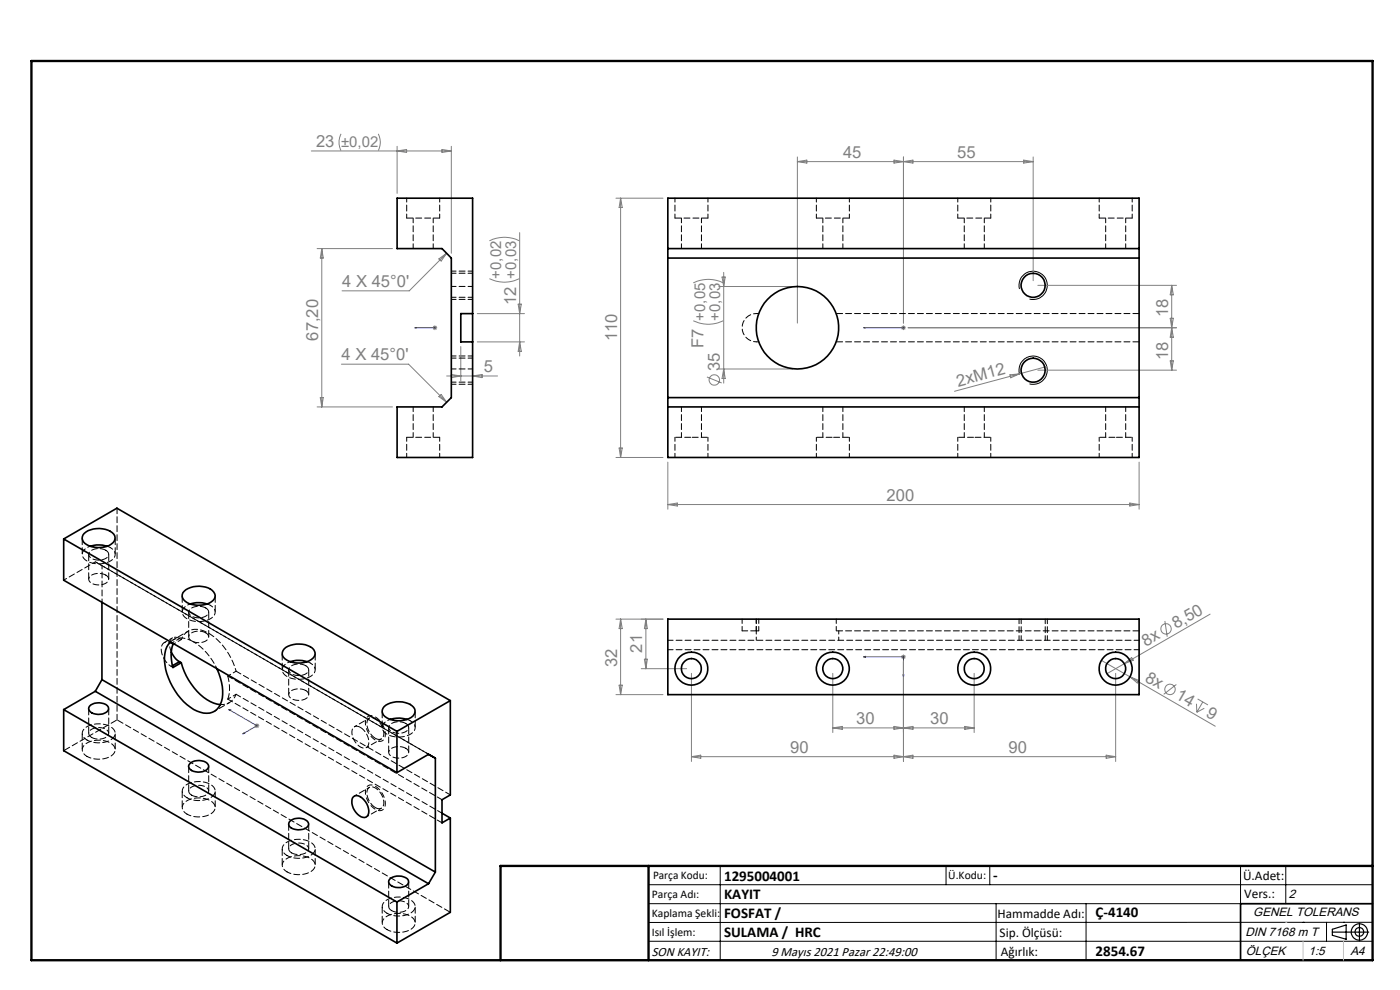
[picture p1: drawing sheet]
<svg xmlns="http://www.w3.org/2000/svg" width="297mm" height="210mm" viewBox="0 0 297 210" stroke-linecap="round" stroke-linejoin="round" font-family="sans-serif">
<g fill="none" stroke="#808080" stroke-width=".21">
<path d="M66 32h29.7M72.4 28.4l-.2 .3a4 4 0 0 0 .2 3.3M80.3 28.4a3.9 3.9 0 0 1 0 3.6M84.2 31v10M84.2 32l2.1-.3v.6zM93.8 31.7l1.9 .3-1.9 .3zM95.7 31v22.7M169.2 34.3h50M169.2 33.3v35.2M169.2 34.3l2-.3v.6zM189.7 34v.6l4-.6v.6zM191.7 33.3v35.2"/>
<path d="M217.2 34l2 .3-2 .3zM219.2 33.3v26.2M67.3 52.7h16M68.3 52.7v33.6M68.3 52.7l.3 2h-.7zM93.1 54.9l1.7-1.2-1.2 1.7zM94.8 53.7l-8 8h-14.2M103.8 59.1a7.2 7.2 0 0 0 6.4 0M103.8 51.1a7.2 7.2 0 0 1 6.4 0M110.2 49.3v26.2M130.7 42h10M131.7 42v55"/>
<path d="M131.7 42l.3 2h-.7zM147.1 60a7.2 7.2 0 0 1 6.3 0M153.2 58.8h.6l-.3 2zM153.5 57.8v23.5M72.4 77.2h14.3l8.1 8.1M91.8 69.5h.9M91.9 69.2l.7 .7M92.3 69v1M92.6 69.2l-.7 .7M94.8 79.8h10.8M95.7 79.4l2.1 .4-2.1 .3zM97.8 73.5v7.3"/>
<path d="M100.3 79.8l2-.4v.7zM101.2 66.5h10.1M101.2 72.5h10.1M109.9 64.5h.7l-.4 2zM110.2 72.5l.4 2h-.7zM147.1 68a7.2 7.2 0 0 0 6.3 0M150 80l3.1 1.2M152.5 60.8h15.7M152.5 78.3h15.7M153.5 78.3l.3 2h-.6zM191.2 69.5h1M191.3 69.2l.7 .7"/>
<path d="M191.7 69v1M192 69.2l-.7 .7M192.7 69.5h56.9M214.2 79.5l2.1-.2-1.9 .8zM220.2 60.5h29.4M220.2 78.5h29.4M222.1 77.7l-19.6 5.3M248.2 67.5h.7l-.3 2zM248.2 76.5h.7l-.3 2zM248.6 60.5v18M248.6 60.5l.3 2h-.7zM248.6 69.5l.3 2h-.7z"/>
<path d="M67.3 86.3h16M67.9 84.3h.7l-.3 2zM93.1 84.1l.5-.4 1.2 1.6zM130.7 97h10M131.3 95h.7l-.3 2zM141.7 98v10M241.7 98v10M141.7 107h100M141.7 107l2-.3v.6zM239.7 106.7l2 .3-2 .3zM130.7 131.3h10M131.7 131.3l.3 2h-.7z"/>
<path d="M131.7 131.3v16M136.7 139.8h.6l-.3 2zM137 131.3v10.5M137 131.3l.3 2h-.6zM191.2 139.3h1M191.3 139l.7 .7M191.7 138.8v1M192 139l-.7 .7M247.1 131.7l.5 3.4M256.7 130.3l-18.2 10.5M54 153.9h1M54.2 153.6l.7 .7"/>
<path d="M54.5 153.4v1M54.9 153.6l-.7 .7M130.7 147.3h10M131.3 145.3h.7l-.3 2zM136 141.8h9.7M146.7 142.8v18.7M176.7 142.8v12.6M176.7 154.4l2-.3v.6zM189.7 154.1v.6l4-.6v.6zM191.7 140.3v21.2M204.7 154.1l2 .3-2 .3zM206.7 154.4h-30"/>
<path d="M206.7 142.8v12.6M233.6 140.1l6.1 3.5M236.7 142.8v18.7M238.5 140.8l-3.7 2.1M238.5 140.8l1.6-1.3 .3 .5zM239.7 143.6l18.1 10.4M239.7 143.6l1.9 .7-.3 .6zM249.6 145.2l-2.7 2.1M253.8 149.3l.1 1.8M254.1 148.3l2.2 1.2M255.2 148.9l-1.3 2.2M255.5 150.2l-1.6 .9"/>
<path d="M146.7 160.5h90M146.7 160.5l2-.3v.7zM189.7 160.2l2 .3-2 .4zM191.7 160.5l2-.3v.7zM234.7 160.2l2 .3-2 .4z"/>
<circle cx="151.5" cy="80.6" r="1.09"/>
<circle cx="247.4" cy="133.4" r="1.11"/>
<circle cx="248.2" cy="146.2" r="1.11"/>
</g>
<g fill="none" stroke="#000" stroke-width=".21">
<path d="M216.3 79.3a2.99 2.99 0 0 1 2.6-3.8 2.99 2.99 0 0 1 3.3 3.3 2.99 2.99 0 0 1-3.8 2.6M216.3 61.3a2.99 2.99 0 0 1 2.6-3.8 2.99 2.99 0 0 1 3.3 3.3 2.99 2.99 0 0 1-3.8 2.6M137.6 187.7h153.6M137.6 191.7h153.6M137.6 199.7h153.6M152.8 183.7v20M200.7 183.7v4M210 183.7v4M211.3 191.7v12M230.4 191.7v12M263.2 183.7v20M272.8 183.7v8"/>
<path d="M276.4 195.6h.1M281.4 195.6v4.1M285 195.6h.1M291.2 195.6l-153.6 .1"/>
</g>
<path d="M77.5 153.3a4.3 4.3 0 0 0 2.9 4 1.39 1.39 0 0 0 1.3-2 4.3 4.3 0 0 0-2.9-3.5 1.26 1.26 0 0 0-1.3 1.5M77.5 168a4.3 4.3 0 0 0 2.9 4 1.39 1.39 0 0 0 1.3-2 4.3 4.3 0 0 0-2.9-3.5 1.26 1.26 0 0 0-1.3 1.5" fill="none" stroke="#000" stroke-width=".21" stroke-dasharray="1.3 .6" stroke-dashoffset=".7" stroke-linecap="butt"/>
<g fill="none" stroke="#000" stroke-width=".25">
<path d="M282.6 197.7h7.8M282.6 197.1l3-.9v3l-3-.8zM288.4 195.8v3.8M106.2 203.7h185"/>
<circle cx="288.4" cy="197.7" r="1.74"/>
<circle cx="288.4" cy="197.7" r=".93"/>
</g>
<g fill="none" stroke="#00f" stroke-width=".21">
<path d="M88 69.5h.4h-.4M88 69.5h4.3M92.1 69.5h.3zM92.3 69.5h.1M183.2 69.5h.4h-.4M183.2 69.5h8.5M191.6 69.5h.2zM191.7 69.5h.1M183.2 139.3l.4-.1v.2zM183.2 139.3h8.5v4.3M48.5 150.5l.4 .1-.1 .1zM48.5 150.5l6 3.4-3 1.8"/>
<path d="M51.5 155.7l.3-.2h.1zM191.6 143.1h.2l-.1 .5z"/>
</g>
<path d="M100.3 57.5h-4.5M95.8 63.5h4.5M100.3 75.5h-4.5M95.8 81.5h4.5M216.2 131.3v4.5M222.2 135.8v-4.5" fill="none" stroke="#000" stroke-width=".21" stroke-dasharray="1.3 .6" stroke-dashoffset=".3"/>
<path d="M291.2 191.7h-28v12" fill="none" stroke="#000" stroke-width=".35"/>
<path d="M6.7 12.9h284.5v190.8h-284.5zM137.6 183.7v20M291.2 183.7h-185v20" fill="none" stroke="#000" stroke-width=".5"/>
<path d="M276.4 199.7v4M285 199.7v4" fill="none" stroke="#c0c0c0" stroke-width=".21"/>
<path d="M272.8 195.6h.1" fill="none" stroke="#c0c0c0" stroke-width=".25"/>
<g fill="#00f">
<path d="M191.6 69.5h.2zM183.2 69.5h.4z"/>
<path d="M191.6 143.1l.1 .5 .1-.5zM183.2 139.3l.4 .1v-.2z"/>
<path d="M88 69.5h.4zM92.1 69.5h.3z"/>
<path d="M51.5 155.7l.4-.2h-.1zM48.5 150.5l.3 .2 .1-.1z"/>
</g>
<g fill="none" stroke="#000" stroke-width=".35">
<path d="M141.7 42h100v55h-100zM141.7 52.7h100M141.7 54.7h100M100.3 66.5v6M100.3 66.5v-24.5h-16.1v10.7h9.6l1.9 2v29.6l-1.9 2h-9.6v10.7h16.1v-24.5M100.3 66.5h-2.5v6h2.5M141.7 86.3h100M141.7 84.3h100M13.5 114.3l70.7 40.8M13.5 114.3v8.8l70.7 40.8M13.5 114.3l11.3-6.5 70.7 40.8M17.9 113.2a4.9 4.9 0 0 1 6.2 .1 1.57 1.57 0 0 1-.9 2.4 5.1 5.1 0 0 1-5.5-.7 1.33 1.33 0 0 1 .2-1.8z"/>
<path d="M19.1 115.9l1.3-.3h1.3l1 .3M21.6 127.8v16.4M36.2 136.2a5.2 5.2 0 0 0-1.2 4.8 13.6 13.6 0 0 0 6.8 9.8 3.5 3.5 0 0 0 5.4-2.7 11.5 11.5 0 0 0-1.2-6.3M36.3 138.3l.3 .5a3.8 3.8 0 0 0 1.5 1.6M36.9 136.6a2.4 2.4 0 0 0-.6 1.7v1.3l.4 2 1.8-1M39.1 125.4a4.8 4.8 0 0 1 6.2 .2 1.35 1.35 0 0 1-.5 2.1 5 5 0 0 1-5.9-.5 1.24 1.24 0 0 1 .2-1.8zM40.4 128.1l1.3-.3 1.2 .1 1 .2M60.3 137.6a5 5 0 0 1 6.3 .2 1.53 1.53 0 0 1-1 2.4 4.9 4.9 0 0 1-5.5-.8 1.33 1.33 0 0 1 .2-1.8zM141.7 131.3h100v16h-100zM13.5 150.5v8.7l70.7 40.9M13.5 150.5l70.7 40.8M19 149.8a2.85 2.85 0 0 1 4 .2 1.2 1.2 0 0 1-1.2 1.4 2.38 2.38 0 0 1-3-1z"/>
<path d="M20.2 146.6l-6.7 3.9M20.2 146.6l70.7 40.9M21.6 144.2l70.8 40.8M21.6 144.2l-1.4 2.4M38.1 140.4l.4 .2M38.1 140.4l-1.5 .8M38.5 140.6a13 13 0 0 0 6.8 8.5l1.4 .4M61.6 140.4l1.3-.3h1.2l1.1 .3M81.5 149.9a5 5 0 0 1 6.3 .2 1.53 1.53 0 0 1-1 2.3 4.9 4.9 0 0 1-5.4-.7 1.32 1.32 0 0 1 .1-1.8zM82.8 152.6l1.9-.3 1.7 .3M84.2 155.1v8.8M95.5 148.6v20l-1.7 1v4.9l1.7-1"/>
<path d="M95.5 148.6l-11.3 6.5M40.5 161.8a2.89 2.89 0 0 1 3.7 .4 1.2 1.2 0 0 1-1.2 1.5 2.38 2.38 0 0 1-3-1.1v-.3zM61.7 174.1a2.89 2.89 0 0 1 3.7 .3 1.15 1.15 0 0 1-1.2 1.5l-1.5 .1a1.21 1.21 0 0 1-1.3-1.7zM74.8 169.2a1.3 1.3 0 0 1 2 .1 3.2 3.2 0 0 1 1.1 3.8 1.45 1.45 0 0 1-2.1-.4 3.4 3.4 0 0 1-1-3.5zM84.2 163.9l6.7-3.9 1.5 .8v24.2M93.8 172.5l1.7 1M95.5 173.5v20l-11.3 6.6M82.6 186.5a2.94 2.94 0 0 1 4 .2 1.17 1.17 0 0 1-1.2 1.5 2.38 2.38 0 0 1-3-1.1zM84.2 191.3v8.8M90.9 187.5l-6.7 3.8M92.4 185l-1.5 2.5"/>
<circle cx="169.2" cy="69.5" r="8.7"/>
<circle cx="219.2" cy="78.5" r="2.54"/>
<circle cx="219.2" cy="60.5" r="2.54"/>
<circle cx="146.7" cy="141.8" r="2.13"/>
<circle cx="146.7" cy="141.8" r="3.5"/>
<circle cx="176.7" cy="141.8" r="3.5"/>
<circle cx="176.7" cy="141.8" r="2.13"/>
<circle cx="206.7" cy="141.8" r="2.13"/>
<circle cx="206.7" cy="141.8" r="3.5"/>
<circle cx="236.7" cy="141.8" r="2.13"/>
<circle cx="236.7" cy="141.8" r="3.5"/>
</g>
<g fill="none" stroke="#000" stroke-width=".21" stroke-dasharray="1.3 .6">
<path d="M86.3 46.3h7M143.2 46.3h7M173.2 46.3h7M203.2 46.3h7M233.2 46.3h7M160.4 66.5h.6M161 72.5h-.6M93.3 92.8h-7M36.3 136.5l.4 .2M38.1 135.4l.4 .3M160.4 133.8h.6M36.3 141.4l.3-.2"/>
<path d="M36.7 141.6l-.4-.2"/>
</g>
<path d="M146.7 92.8h-3.5M150.2 92.8h-3.5M176.7 92.8h-3.5M180.2 92.8h-3.5M206.7 92.8h-3.5M210.2 92.8h-3.5M236.7 92.8h-3.5M240.2 92.8h-3.5M20.2 119.2l70.7 40.8M24.8 152.7l70.7 40.8M24.8 152.7l-11.3 6.5" fill="none" stroke="#000" stroke-width=".21" stroke-dasharray="1.3 .6" stroke-dashoffset="-.2"/>
<g fill="none" stroke="#000" stroke-width=".21" stroke-dasharray="1.3 .6" stroke-dashoffset="-.1">
<path d="M177.4 66.5h64.3M241.7 72.5h-64.3M17.4 114.1v3.5M18.8 117.6v5.3M24.4 117.6v-3.5M23.1 122.9v-5.3M38.7 126.4v3.4M40 129.8v5.3M41.1 136.2a4 4 0 0 0-4.9-.1M44.3 135.1v-5.3M45.7 129.8v-3.4M59.9 138.6v3.5"/>
<path d="M177.4 133.8h64.3M17.4 155.6v3.4M18.8 150.3v5.3M23.1 155.6v-5.3M24.4 159v-3.4M61.2 142.1v5.2M65.5 147.3v-5.2M66.9 142.1v-3.5M76.5 154.3a1.16 1.16 0 0 0-1.5 0 1.16 1.16 0 0 0-.3 1.4 3.4 3.4 0 0 0 2.7 3 1.35 1.35 0 0 0 .8-1.9l-.7-1.5-1-1M79.6 156.6a3.7 3.7 0 0 1-1.6-3.8 1.14 1.14 0 0 1 1.8-.2 3.5 3.5 0 0 1 1.4 3.8 1.07 1.07 0 0 1-1.6 .2M81.1 150.9v3.4M82.5 154.3v5.3"/>
<path d="M86.7 159.6v-5.3M88.1 154.3v-3.4M38.7 167.8v3.5M40 162.5v5.3M44.3 167.8v-5.3M45.7 171.3v-3.5M61.2 174.8v5.2M79.6 171.3a3.7 3.7 0 0 1-1.6-3.8 1.14 1.14 0 0 1 1.8-.2 3.5 3.5 0 0 1 1.4 3.8 1.07 1.07 0 0 1-1.6 .2M59.9 180v3.5M65.5 180v-5.2M66.9 183.5v-3.5M81.1 192.3v3.5"/>
<path d="M82.5 187v5.3M86.7 192.3v-5.3M88.1 195.8v-3.5"/>
</g>
<g fill="none" stroke="#000" stroke-width=".21" stroke-dasharray="1.3 .6" stroke-dashoffset=".7">
<path d="M160.4 72.5a3 3 0 0 1-3-3 3 3 0 0 1 3-3M19.1 115.9a1.91 1.91 0 0 0-1.6 2.2 4.1 4.1 0 0 0 4.6 1.4 2.52 2.52 0 0 0 2.3-2 1.81 1.81 0 0 0-1-1.3M38.5 135.7a3.3 3.3 0 0 1 4.7-1.9 13.1 13.1 0 0 1 6.9 8.6M39.9 133.9l-3.2 1.8M40.4 128.1a1.91 1.91 0 0 0-1.7 2.2 4.1 4.1 0 0 0 4.6 1.4 2.52 2.52 0 0 0 2.4-2 1.81 1.81 0 0 0-1.1-1.3M36.3 141.4a4.3 4.3 0 0 1-1.9-4.5 1.26 1.26 0 0 1 1.9-.4M45.5 150.9l3.2-1.9M61.6 140.3a1.91 1.91 0 0 0-1.6 2.2 4.1 4.1 0 0 0 4.5 1.5 2.52 2.52 0 0 0 2.4-2 1.81 1.81 0 0 0-1.1-1.3M77.7 158.6l3.2-1.9M78.4 152.3l-3.2 1.9M82.8 152.6a1.91 1.91 0 0 0-1.6 2.2 4.1 4.1 0 0 0 4.5 1.4 2.52 2.52 0 0 0 2.4-2 1.81 1.81 0 0 0-1-1.3M77.7 173.3l3.2-1.9"/>
<path d="M78.4 167l-3.2 1.9"/>
</g>
<g fill="none" stroke="#000" stroke-width=".21" stroke-dasharray="1.3 .6" stroke-dashoffset=".4">
<path d="M86.3 42v4.3M93.3 46.3v-4.3M143.2 42v4.3M150.2 46.3v-4.3M173.2 42v4.3M180.2 46.3v-4.3M203.2 42v4.3M210.2 46.3v-4.3M233.2 42v4.3M240.2 46.3v-4.3M86.3 92.8v4.2M93.3 97v-4.2"/>
<path d="M143.2 92.8v4.2M150.2 97v-4.2M173.2 92.8v4.2M180.2 97v-4.2M203.2 92.8v4.2M210.2 97v-4.2M233.2 92.8v4.2M240.2 97v-4.2M23.4 116.2l-.7-.3M44.6 128.4l-.7-.3M18.5 157a1.55 1.55 0 0 1-1.1-1.6 1.55 1.55 0 0 1 1.3-1.4 5 5 0 0 1 5.4 .7 1.52 1.52 0 0 1-.9 2.4 5.5 5.5 0 0 1-4.7-.1M50.1 147.3a3.2 3.2 0 0 1-3.3 2.1"/>
<path d="M65.8 140.7l-.6-.4M87.1 152.9l-.7-.3M18.5 160.5a1.55 1.55 0 0 1-1.1-1.6 1.55 1.55 0 0 1 1.3-1.4 5 5 0 0 1 5.4 .7 1.52 1.52 0 0 1-.9 2.4 5.5 5.5 0 0 1-4.7-.1M39.7 169.2a1.55 1.55 0 0 1-1-1.6 1.55 1.55 0 0 1 1.2-1.4 5 5 0 0 1 5.5 .8 1.52 1.52 0 0 1-1 2.4 5.5 5.5 0 0 1-4.7-.2M39.7 172.7a1.55 1.55 0 0 1-1-1.6 1.55 1.55 0 0 1 1.2-1.4 5 5 0 0 1 5.5 .8 1.52 1.52 0 0 1-1 2.3 5.5 5.5 0 0 1-4.7-.1M60.9 181.5a1.55 1.55 0 0 1-1-1.6 1.55 1.55 0 0 1 1.2-1.4 5 5 0 0 1 5.5 .7 1.52 1.52 0 0 1-1 2.4 5.5 5.5 0 0 1-4.7-.1M60.9 184.9a1.55 1.55 0 0 1-1-1.5 1.55 1.55 0 0 1 1.2-1.4 5 5 0 0 1 5.5 .7 1.52 1.52 0 0 1-1 2.4 5.5 5.5 0 0 1-4.7-.2M82.1 197.2a1.55 1.55 0 0 1-1-1.6 1.55 1.55 0 0 1 1.2-1.4 5 5 0 0 1 5.5 .7 1.52 1.52 0 0 1-1 2.4 5.5 5.5 0 0 1-4.7-.1M82.1 193.7a1.55 1.55 0 0 1-1-1.6 1.55 1.55 0 0 1 1.2-1.4 5 5 0 0 1 5.5 .8 1.52 1.52 0 0 1-1 2.3 5.5 5.5 0 0 1-4.7-.1"/>
</g>
<g fill="none" stroke="#000" stroke-width=".21" stroke-dasharray="1.3 .6" stroke-dashoffset=".3">
<path d="M87.7 46.3v6.4M91.9 52.7v-6.4M100.3 58h-4.5M144.6 46.3v6.4M148.8 52.7v-6.4M174.6 46.3v6.4M178.8 52.7v-6.4M204.6 46.3v6.4M208.8 52.7v-6.4M234.6 46.3v6.4M238.8 52.7v-6.4M95.8 63.1h4.5"/>
<path d="M95.8 78.3h4.5M100.3 76h-4.5M100.3 60.8h-4.5M87.7 86.3v6.5M91.9 92.8v-6.5M95.8 81.1h4.5M144.6 86.3v6.5M148.8 92.8v-6.5M174.6 86.3v6.5M178.8 92.8v-6.5M204.6 86.3v6.5M208.8 92.8v-6.5"/>
<path d="M234.6 86.3v6.5M238.8 92.8v-6.5M157.4 131.3v2.5M160.4 133.8v-2.5M161 133.8v-2.5M177.4 131.3v2.5M216.6 131.3v4.5M221.7 135.8v-4.5"/>
</g>
<path d="M141.7 137.8h100M241.7 135.8h-100M93.8 172.5l-43.7-25.2" fill="none" stroke="#000" stroke-width=".21" stroke-dasharray="1.3 .6" stroke-dashoffset=".2"/>
<g fill="none" stroke="#000" stroke-width=".21" stroke-dasharray="1.3 .6" stroke-dashoffset=".1">
<path d="M22.4 116.7a2.83 2.83 0 0 0-3.5 .7 1.36 1.36 0 0 0 1.4 1.4h1a1.6 1.6 0 0 0 1.8-1.3l-.1-.3-.6-.5M24.8 107.8v44.9M22.4 122a2.83 2.83 0 0 0-3.5 .6 1.36 1.36 0 0 0 1.4 1.4l1 .1a1.6 1.6 0 0 0 1.8-1.3l-.1-.3-.6-.5M36.3 138.3a2.46 2.46 0 0 1 .3-3 1.5 1.5 0 0 1 1.5 .1M43.7 129a2.83 2.83 0 0 0-3.6 .6 1.36 1.36 0 0 0 1.4 1.4h1a1.6 1.6 0 0 0 1.8-1.2l-.1-.3-.5-.5M43.7 134.2a2.83 2.83 0 0 0-3.6 .7 1.36 1.36 0 0 0 1.4 1.4h1a1.6 1.6 0 0 0 1.8-1.3l-.1-.3-.5-.5M157.4 133.8h3M19.4 156.4a.95 .95 0 0 1-.6-1 .95 .95 0 0 1 .8-.8 2.88 2.88 0 0 1 3.4 .6 1.16 1.16 0 0 1-1.2 1.5h-1.5l-.9-.3M48.3 143.4l45.5 26.2M48.3 148.3a8.1 8.1 0 0 0 0-4.9M50.1 142.4l45.4 26.2M64.9 141.2a2.83 2.83 0 0 0-3.6 .7 1.36 1.36 0 0 0 1.4 1.4h1.1a1.6 1.6 0 0 0 1.7-1.3l-.1-.3-.5-.5"/>
<path d="M64.9 146.5a2.83 2.83 0 0 0-3.6 .6 1.36 1.36 0 0 0 1.4 1.4l1.1 .1a1.6 1.6 0 0 0 1.7-1.3l-.1-.3-.5-.5M86.1 153.5a2.83 2.83 0 0 0-3.6 .6 1.36 1.36 0 0 0 1.4 1.4h1.1a1.6 1.6 0 0 0 1.7-1.2l-.1-.3-.5-.5M86.1 158.7a2.83 2.83 0 0 0-3.6 .7 1.36 1.36 0 0 0 1.4 1.4h1.1a1.6 1.6 0 0 0 1.7-1.3l-.1-.3-.5-.5M40.7 168.7a.95 .95 0 0 1-.7-1 .95 .95 0 0 1 .8-.9 2.88 2.88 0 0 1 3.4 .6 1.16 1.16 0 0 1-1.2 1.5l-1.5 .1-.8-.3M93.8 174.5l-45.5-26.2M61.9 180.9a.95 .95 0 0 1-.7-1 .95 .95 0 0 1 .9-.8 2.88 2.88 0 0 1 3.3 .6 1.16 1.16 0 0 1-1.2 1.5h-1.5l-.8-.3M83.1 193.2a.95 .95 0 0 1-.6-1 .95 .95 0 0 1 .8-.9 2.88 2.88 0 0 1 3.3 .6 1.16 1.16 0 0 1-1.1 1.5l-1.6 .1-.8-.3"/>
</g>
<path d="M20.2 119.2l-6.7 3.9M21.6 120v7.8M36.3 136.5l1.8-1.1M36.6 135.3l-1.8 1M160.4 133.8v2M177.9 135.8v-2M46 141.8a13.2 13.2 0 0 0-4.9-5.6M48.3 148.3l1.8-1M50.1 142.4l-1.8 1M90.9 160l-69.3-40" fill="none" stroke="#000" stroke-width=".21" stroke-dasharray="1.3 .6" stroke-dashoffset=".6"/>
<path d="M21.6 120l-1.4-.8" fill="none" stroke="#000" stroke-width=".21" stroke-dasharray="1.3 .6" stroke-dashoffset=".8"/>
<path d="M36.9 136.6l1.6-.9" fill="none" stroke="#000" stroke-width=".21" stroke-dasharray="1.3 .6" stroke-dashoffset=".9"/>
<g font-size="3.5" fill="#808080">
<text x="67" y="31.2">23 ±0,02</text>
<text x="178.9" y="33.5">45</text>
<text x="203.1" y="33.5">55</text>
<text x="72.6" y="60.9">4 X 45°0'</text>
<text x="109.5" y="64.7" transform="rotate(-90 109.5 64.7)">12 +0,03</text>
<text x="247.8" y="67.3" transform="rotate(-90 247.8 67.3)">18</text>
<text x="67.5" y="72.3" transform="rotate(-90 67.5 72.3)">67,20</text>
<text x="72.4" y="76.4">4 X 45°0'</text>
<text x="130.9" y="72.4" transform="rotate(-90 130.9 72.4)">110</text>
<text x="149.2" y="73.9" transform="rotate(-90 149.2 73.9)">F7 +0,05</text>
<text x="247.8" y="76.4" transform="rotate(-90 247.8 76.4)">18</text>
<text x="102.6" y="79">5</text>
<text x="152.7" y="78.8" transform="rotate(-90 152.7 78.8)">35</text>
<text x="203.3" y="82" transform="rotate(-15 203.3 82)">2xM12</text>
<text x="188.1" y="106.2">200</text>
<text x="243.1" y="137.2" transform="rotate(-30 243.1 137.2)">8x</text>
<text x="249.5" y="133.5" transform="rotate(-30 249.5 133.5)">8,50</text>
<text x="130.9" y="141.5" transform="rotate(-90 130.9 141.5)">32</text>
<text x="136.3" y="138.4" transform="rotate(-90 136.3 138.4)">21</text>
<text x="242.7" y="144.4" transform="rotate(30 242.7 144.4)">8x</text>
<text x="249.2" y="148.2" transform="rotate(30 249.2 148.2)">14</text>
<text x="181.6" y="153.6">30</text>
<text x="197.4" y="153.6">30</text>
<text x="255.7" y="151.9" transform="rotate(30 255.7 151.9)">9</text>
<text x="167.6" y="159.7">90</text>
<text x="214" y="159.7">90</text>
</g>
<g font-size="3.2" fill="#808080">
<text x="106.3" y="59.1" transform="rotate(-90 106.3 59.1)">+0,02</text>
<text x="152.7" y="68" transform="rotate(-90 152.7 68)">+0,03</text>
</g>
<g font-size="3.2">
<text x="153.6" y="186.8">1295004001</text>
<text x="153.6" y="190.8">KAYIT</text>
<text x="210.7" y="186.6">-</text>
<text x="153.6" y="194.8">FOSFAT /</text>
<text x="232.4" y="194.5">Ç-4140</text>
<text x="153.6" y="198.8">SULAMA / HRC</text>
<text x="232.4" y="202.8">2854.67</text>
</g>
<g font-size="2.8">
<text x="263.7" y="186.7">Ü.Adet:</text>
<text x="263.9" y="190.5">Vers.:</text>
<text x="211.6" y="194.8">Hammadde Adı:</text>
<text x="138.3" y="202.8">SON KAYIT:</text>
<text x="163.6" y="202.8">9 Mayıs 2021 Pazar 22:49:00</text>
<text x="212.1" y="198.7">Sip. Ölçüsü:</text>
<text x="212.3" y="202.7">Ağırlık:</text>
</g>
<g font-size="2.6">
<text x="273.4" y="190.4">2</text>
<text x="265.9" y="194.4">GENEL TOLERANS</text>
<text x="264.2" y="198.5">DIN 7168 m T</text>
<text x="264.3" y="202.6">ÖLÇEK</text>
<text x="277.6" y="202.6">1:5</text>
<text x="286.5" y="202.6">A4</text>
</g>
<g font-size="2.5">
<text x="138.3" y="190.5">Parça Adı:</text>
<text x="138.5" y="186.5">Parça Kodu:</text>
<text x="201.2" y="186.5">Ü.Kodu:</text>
<text x="138.3" y="194.5">Kaplama Şekli:</text>
<text x="138.3" y="198.6">Isıl İşlem:</text>
</g>
</svg>
